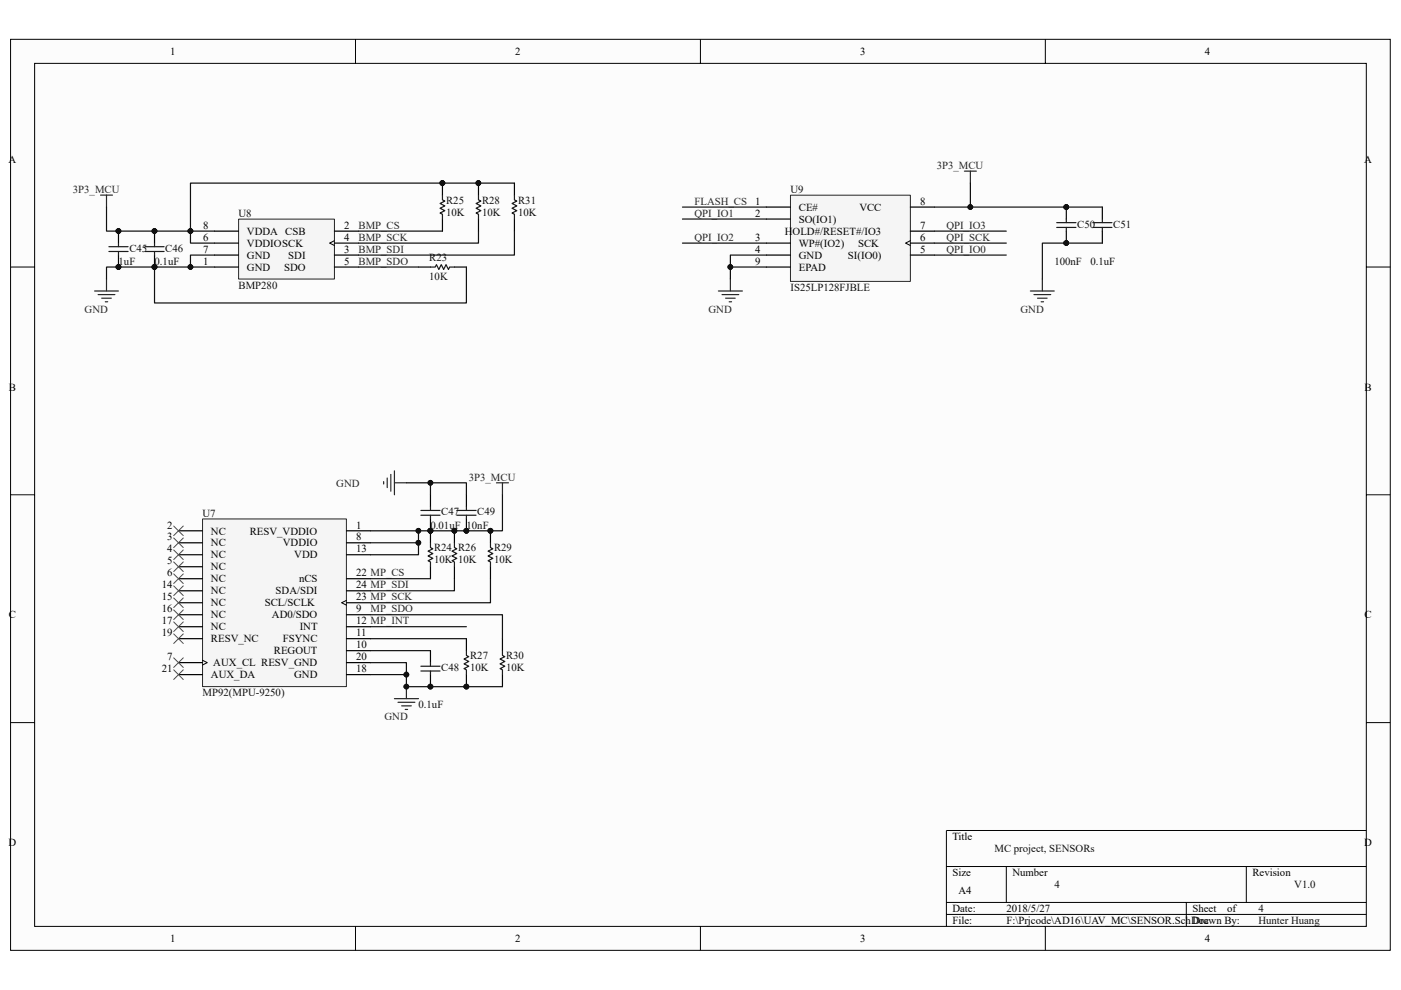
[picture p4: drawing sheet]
<svg xmlns="http://www.w3.org/2000/svg" width="297mm" height="210mm" viewBox="0 0 297 210" stroke-linecap="round" stroke-linejoin="round" font-family="sans-serif">
<path d="M2.3 8.4h292.5v193.2h-292.5z" fill="#fcfcfc"/>
<path d="M2.2 8.3h292.6v193.3h-292.6z" fill="none" stroke="#000" stroke-width=".21"/>
<path d="M7.4 13.5h282.3v183h-282.3z" fill="#fcfcfc"/>
<g fill="none" stroke="#000" stroke-width=".21">
<path d="M7.3 13.4h282.4v183.1h-282.4zM75.4 8.3v5.1M148.5 8.3v5.1M221.6 8.3v5.1M2.2 56.6h5.1M289.7 56.6h5.1M2.2 104.9h5.1M289.7 104.9h5.1M2.2 153.3h5.1M289.7 153.3h5.1M289.7 176.1h-89v20.4M75.4 196.5v5.1"/>
<path d="M148.5 196.5v5.1M200.7 183.8h89M200.7 191.4h89M200.7 194h89M213.4 183.8v7.6M221.6 196.5v5.1M251.5 191.4v5.1M264.2 183.8v7.6"/>
</g>
<g fill="none" stroke="#262626" stroke-width=".25">
<path d="M204.5 36.3h2.5M205.7 36.3v2.5M154.9 59.2v2.5M221 59.2v2.5M152.3 61.7h5.1M153.1 62.5h3.5M153.8 63.2h2.1M154.6 64h.5M218.5 61.7h5M219.2 62.5h3.6M220 63.2h2M220.7 64h.6"/>
<path d="M105.3 102.4h2.5M106.5 102.4v2.5M83.6 148.2h5.1M84.4 148.9h3.6M85.2 149.7h2M85.9 150.5h.5M86.2 145.6v2.6"/>
</g>
<g fill="none" stroke="#000" stroke-width=".25">
<path d="M25.1 49v2.6M25.1 54.1v2.5M32.8 49v2.6M32.8 54.1v2.5M226.1 43.9v2.6M226.1 49v2.6M233.7 43.9v2.6M233.7 49v2.6M91.3 104.9v2.6M91.3 110v2.6M98.9 104.9v2.6M98.9 110v2.6"/>
<path d="M98.9 135.5v2.5M106.5 135.5v2.5M98.9 143.1v2.5M106.5 143.1v2.5"/>
</g>
<g fill="#0e0e0e" stroke="#0e0e0e" stroke-width=".21">
<circle cx="226.1" cy="51.5" r=".49"/>
<circle cx="226.1" cy="43.9" r=".49"/>
<circle cx="25.1" cy="56.6" r=".49"/>
<circle cx="25.1" cy="49" r=".49"/>
<circle cx="32.7" cy="56.6" r=".5"/>
<circle cx="32.8" cy="49" r=".5"/>
<circle cx="86.2" cy="145.6" r=".49"/>
<circle cx="91.3" cy="112.6" r=".5"/>
<circle cx="98.9" cy="112.6" r=".49"/>
<circle cx="98.9" cy="145.6" r=".49"/>
</g>
<g fill="none" stroke="#1c1c1c" stroke-width=".25">
<path d="M23.1 53.3h4.1M23.1 52.3h4.1M25.1 51.6v.7M25.1 53.3v.8M30.7 53.3h4.1M30.7 52.3h4.1M32.8 51.6v.7M32.8 53.3v.8M224 47.2h4.1M224 48.2h4.1M226.1 46.5v.7M226.1 48.2v.8"/>
<path d="M231.7 47.2h4.1M231.7 48.2h4.1M233.7 46.5v.7M233.7 48.2v.8M89.2 108.3h4.1M89.2 109.3h4.1M91.3 107.5v.8M91.3 109.3v.7M96.9 109.3h4M96.9 108.3h4M98.9 107.5v.8M98.9 109.3v.7"/>
<path d="M98.9 138v1l.5 .3-1 .5 1 .5-1 .5 1 .5-1 .5 .5 .3v1M106.5 138v1l.5 .3-1 .5 1 .5-1 .5 1 .5-1 .5 .5 .3v1"/>
</g>
<path d="M43 110.1h30.4v35.5h-30.4z" fill="#f5f5f5"/>
<path d="M42.9 110.1h30.5v35.5h-30.5z" fill="none" stroke="#262626" stroke-width=".21"/>
<g fill="none" stroke="#000" stroke-width=".25">
<path d="M37.8 112.6h5.1M37.8 115.1h5.1M37.8 117.7h5.1M73.5 112.6h5M73.5 115.1h5M73.5 117.7h5M37.8 120.2h5.1M37.8 122.7h5.1M37.8 130.4h5.1M37.8 135.5h5.1M37.8 132.9h5.1M37.8 125.3h5.1"/>
<path d="M37.8 127.8h5.1M73.5 122.7h5M73.5 130.4h5M73.5 138h5M73.5 135.5h5M73.5 132.9h5M73.5 125.3h5M73.5 127.8h5M37.8 140.5h5.1M37.8 143.1h5.1M73.5 140.5h5M73.5 143.1h5"/>
</g>
<path d="M73.5 127.3l-1.1 .5 1.1 .6M42.9 140l1 .5-1 .6" fill="none" stroke="#000" stroke-width=".21"/>
<path d="M21.3 41.4h2.6M22.6 41.4v2.5M22.6 59.2v2.5M20 61.7h5.1M20.8 62.5h3.6M21.6 63.2h2M22.3 64h.5" fill="none" stroke="#262626" stroke-width=".25"/>
<path d="M50.6 46.5h20.3v12.7h-20.3z" fill="#f5f5f5"/>
<path d="M50.6 46.5h20.3v12.7h-20.3z" fill="none" stroke="#262626" stroke-width=".21"/>
<g fill="none" stroke="#000" stroke-width=".25">
<path d="M93.8 38.8v2.6M101.4 38.8v2.6M109.1 38.8v2.6M45.5 56.6h5.1M45.5 49h5.1M45.5 54.1h5.1M45.5 51.6h5.1M70.9 56.6h5.1M70.9 49h5.1M70.9 54.1h5.1M70.9 51.6h5.1M88.7 56.6h2.6"/>
<path d="M93.8 46.5v2.5M96.3 56.6h2.6M101.4 46.5v2.5M109.1 46.5v2.5M91.3 112.6v2.5M96.3 112.6v2.5M104 112.6v2.5M91.3 120.2v2.5M91.3 138v2.5M96.3 120.2v2.5M104 120.2v2.5M91.3 143.1v2.5"/>
</g>
<path d="M70.9 51.1l-1 .5 1 .5" fill="none" stroke="#000" stroke-width=".21"/>
<g fill="#0e0e0e" stroke="#0e0e0e" stroke-width=".21">
<circle cx="93.8" cy="38.8" r=".5"/>
<circle cx="101.4" cy="38.8" r=".49"/>
<circle cx="91.3" cy="145.6" r=".5"/>
<circle cx="96.3" cy="112.6" r=".49"/>
<circle cx="104" cy="112.6" r=".5"/>
<circle cx="91.3" cy="112.6" r=".5"/>
<circle cx="205.7" cy="43.9" r=".5"/>
<circle cx="226.1" cy="43.9" r=".49"/>
<circle cx="226.1" cy="51.5" r=".49"/>
<circle cx="154.8" cy="56.6" r=".49"/>
<circle cx="40.4" cy="56.6" r=".49"/>
<circle cx="32.7" cy="56.6" r=".5"/>
<circle cx="25.1" cy="56.6" r=".49"/>
<circle cx="40.4" cy="49" r=".49"/>
<circle cx="32.8" cy="49" r=".5"/>
<circle cx="25.1" cy="49" r=".49"/>
<circle cx="86.2" cy="143.1" r=".49"/>
<circle cx="86.2" cy="145.6" r=".49"/>
<circle cx="98.9" cy="145.6" r=".49"/>
<circle cx="88.7" cy="115.1" r=".49"/>
<circle cx="88.7" cy="112.6" r=".49"/>
<circle cx="98.9" cy="112.6" r=".49"/>
<circle cx="91.3" cy="102.4" r=".5"/>
</g>
<path d="M91.3 56.6h1l.2-.5 .5 1 .6-1 .5 1 .5-1 .5 1 .2-.5h1M93.8 41.4v1l.5 .3-1 .5 1 .5-1 .5 1 .5-1 .5 .5 .2v1.1M101.4 41.4v1l.6 .3-1.1 .5 1.1 .5-1.1 .5 1.1 .5-1.1 .5 .5 .2v1.1M109.1 41.4v1l.5 .3-1 .5 1 .5-1 .5 1 .5-1 .5 .5 .2v1.1M91.3 115.1v1l.5 .3-1 .5 1 .5-1 .5 1 .5-1 .5 .5 .3v1M96.3 115.1v1l.6 .3-1.1 .5 1.1 .5-1.1 .5 1.1 .5-1.1 .5 .5 .3v1M104 115.1v1l.5 .3-1 .5 1 .5-1 .5 1 .5-1 .5 .5 .3v1M89.2 141.3h4.1M89.2 142.3h4.1M91.3 140.5v.8M91.3 142.3v.8" fill="none" stroke="#1c1c1c" stroke-width=".25"/>
<g fill="none" stroke="#4c4c4c" stroke-width=".21">
<path d="M36.8 111.6l2.1 2M36.8 114.1l2.1 2M36.8 116.6l2.1 2.1M36.8 119.2l2.1 2M38.9 111.6l-2.1 2M38.9 114.1l-2.1 2M38.9 116.6l-2.1 2.1M38.9 119.2l-2.1 2M36.8 121.7l2.1 2.1M36.8 124.3l2.1 2M36.8 126.8l2.1 2.1M36.8 129.4l2.1 2"/>
<path d="M36.8 131.9l2.1 2M36.8 134.5l2.1 2M36.8 139.5l2.1 2.1M38.9 121.7l-2.1 2.1M38.9 124.3l-2.1 2M38.9 126.8l-2.1 2.1M38.9 129.4l-2.1 2M38.9 131.9l-2.1 2M38.9 134.5l-2.1 2M38.9 139.5l-2.1 2.1M36.8 142.1l2.1 2M38.9 142.1l-2.1 2"/>
</g>
<path d="M83.6 99.9v5M81.3 102.2v.5M82.1 101.4v2M82.9 100.6v3.6M83.6 102.4h2.6" fill="none" stroke="#262626" stroke-width=".25"/>
<g fill="none" stroke="#0e0e0e" stroke-width=".25">
<path d="M109.1 38.8h-68.7v12.8h5.1M205.7 38.8v5.1h-7.6M22.6 43.9v5.1h22.9M32.8 56.6v7.7h66.1v-7.7M45.5 56.6h-22.9v2.6M45.5 54.1h-5.1v2.5M76 49h17.8M76 56.6h12.7M101.4 49v2.6h-25.4M109.1 49v5.1h-33.1M144.7 43.9h17.8M144.7 46.5h17.8"/>
<path d="M144.7 51.6h17.8M154.9 56.6h7.6M198.1 51.6h15.3M198.1 54.1h15.3M198.1 49h15.3M205.7 43.9h28M233.7 51.6h-12.7v7.6M78.5 115.1h10.2M78.5 112.6h10.2M86.2 102.4h12.7v2.5M91.3 102.4v2.5M106.5 104.9v7.7h-17.8v5.1h-10.2"/>
<path d="M78.5 130.4h28v5.1M78.5 138h12.8M78.5 135.5h20.4M78.5 122.7h12.8M78.5 132.9h20.4M96.3 122.7v2.6h-17.8M104 122.7v5.1h-25.5M78.5 140.5h7.7v5.1h20.3M78.5 143.1h7.7"/>
</g>
<path d="M167.6 41.4h25.4v18.3h-25.4z" fill="#f5f5f5"/>
<path d="M167.6 41.4h25.4v18.3h-25.4z" fill="none" stroke="#262626" stroke-width=".21"/>
<path d="M162.5 43.9h5.1M162.5 46.5h5.1M162.5 51.6h5.1M162.5 54.1h5.1M162.5 56.6h5.1M193 43.9h5.1M193 51.6h5.1M193 54.1h5.1M193 49h5.1" fill="none" stroke="#000" stroke-width=".25"/>
<path d="M193 51.1l-1 .5 1 .5" fill="none" stroke="#000" stroke-width=".21"/>
<path d="M162.5 54.1h-7.6v5.1" fill="none" stroke="#0e0e0e" stroke-width=".25"/>
<circle cx="154.8" cy="56.6" r=".49" fill="#0e0e0e" stroke="#0e0e0e" stroke-width=".21"/>
<g font-size="2.3">
<text x="36.1" y="11.7">1</text>
<text x="109.2" y="11.7">2</text>
<text x="182.3" y="11.7">3</text>
<text x="255.5" y="11.7">4</text>
<text x="1.8" y="34.5">A</text>
<text x="289.2" y="34.5">A</text>
<text x="160.1" y="43.4">1</text>
<text x="160.1" y="46">2</text>
<text x="169.4" y="44.7">CE#</text>
<text x="169.4" y="47.2">SO(IO1)</text>
<text x="182.2" y="44.7">VCC</text>
<text x="195.1" y="43.4">8</text>
<text x="43.1" y="51.1">6</text>
<text x="43.1" y="53.6">7</text>
<text x="43.1" y="48.5">8</text>
<text x="52.4" y="52.3">VDDIOSCK</text>
<text x="52.4" y="49.8">VDDA CSB</text>
<text x="73" y="48.5">2</text>
<text x="73" y="51.1">4</text>
<text x="73" y="53.6">3</text>
<text x="160.1" y="51.1">3</text>
<text x="160.1" y="53.6">4</text>
<text x="166.4" y="49.8">HOLD#/RESET#/IO3</text>
<text x="169.4" y="52.3">WP#(IO2)</text>
<text x="181.9" y="52.3">SCK</text>
<text x="195.1" y="48.5">7</text>
<text x="195.1" y="53.6">5</text>
<text x="195.1" y="51.1">6</text>
<text x="43.1" y="56.2">1</text>
<text x="52.4" y="57.4">GND</text>
<text x="52.4" y="54.9">GND</text>
<text x="60.2" y="57.4">SDO</text>
<text x="61.1" y="54.9">SDI</text>
<text x="73" y="56.2">5</text>
<text x="160.1" y="56.2">9</text>
<text x="169.4" y="54.9">GND</text>
<text x="169.4" y="57.4">EPAD</text>
<text x="179.8" y="54.9">SI(IO0)</text>
<text x="1.9" y="82.8">B</text>
<text x="289.3" y="82.8">B</text>
<text x="35.4" y="112.1">2</text>
<text x="44.7" y="113.4">NC</text>
<text x="52.9" y="113.4">RESV_VDDIO</text>
<text x="75.5" y="112.1">1</text>
<text x="35.4" y="114.6">3</text>
<text x="35.4" y="117.2">4</text>
<text x="35.4" y="119.7">5</text>
<text x="44.7" y="115.9">NC</text>
<text x="44.7" y="118.4">NC</text>
<text x="60" y="115.9">VDDIO</text>
<text x="62.4" y="118.4">VDD</text>
<text x="75.5" y="114.6">8</text>
<text x="75.5" y="117.2">13</text>
<text x="34.3" y="124.8">14</text>
<text x="35.4" y="122.3">6</text>
<text x="44.7" y="121">NC</text>
<text x="44.7" y="123.5">NC</text>
<text x="63.4" y="123.5">nCS</text>
<text x="75.5" y="122.3">22 MP_CS</text>
<text x="75.5" y="124.8">24 MP_SDI</text>
<text x="1.9" y="131.2">C</text>
<text x="34.3" y="127.4">15</text>
<text x="34.3" y="129.9">16</text>
<text x="44.7" y="126.1">NC</text>
<text x="44.7" y="128.6">NC</text>
<text x="44.7" y="131.2">NC</text>
<text x="56.1" y="128.6">SCL/SCLK</text>
<text x="57.7" y="131.2">AD0/SDO</text>
<text x="58.4" y="126.1">SDA/SDI</text>
<text x="75.5" y="129.9">9</text>
<text x="75.5" y="127.4">23 MP_SCK</text>
<text x="289.3" y="131.2">C</text>
<text x="34.3" y="132.4">17</text>
<text x="34.3" y="135">19</text>
<text x="44.7" y="133.7">NC</text>
<text x="44.7" y="136.2">RESV_NC</text>
<text x="60" y="136.2">FSYNC</text>
<text x="63.5" y="133.7">INT</text>
<text x="75.5" y="135">11</text>
<text x="75.5" y="137.5">10</text>
<text x="75.5" y="132.4">12 MP_INT</text>
<text x="34.3" y="142.6">21</text>
<text x="35.4" y="140.1">7</text>
<text x="44.7" y="143.9">AUX_DA</text>
<text x="45.2" y="141.3">AUX_CL RESV_GND</text>
<text x="58.1" y="138.8">REGOUT</text>
<text x="62.4" y="143.9">GND</text>
<text x="75.5" y="140.1">20</text>
<text x="75.5" y="142.6">18</text>
<text x="1.8" y="179.5">D</text>
<text x="201.9" y="178.2">Title</text>
<text x="289.2" y="179.5">D</text>
<text x="201.9" y="185.8">Size</text>
<text x="214.6" y="185.8">Number</text>
<text x="265.5" y="185.8">Revision</text>
<text x="203.2" y="189.7">A4</text>
<text x="201.9" y="193.5">Date:</text>
<text x="201.9" y="196">File:</text>
<text x="213.4" y="193.5">2018/5/27</text>
<text x="213.4" y="196">F:\Prjcode\AD16\UAV_MC\SENSOR.SchDoc</text>
<text x="252.8" y="196">Drawn By:</text>
<text x="252.8" y="193.5">Sheet</text>
<text x="260.2" y="193.5">of</text>
<text x="36.1" y="199.8">1</text>
<text x="109.2" y="199.8">2</text>
<text x="182.3" y="199.8">3</text>
<text x="255.5" y="199.8">4</text>
</g>
<g font-size="2.3" fill="#262626">
<text x="198.6" y="35.8">3P3_MCU</text>
<text x="15.4" y="40.9">3P3_MCU</text>
<text x="147.2" y="43.4">FLASH_CS</text>
<text x="147.2" y="46">QPI_IO1</text>
<text x="76" y="48.5">BMP_CS</text>
<text x="76" y="53.6">BMP_SDI</text>
<text x="76" y="51.1">BMP_SCK</text>
<text x="147.2" y="51.1">QPI_IO2</text>
<text x="200.7" y="48.5">QPI_IO3</text>
<text x="200.7" y="51.1">QPI_SCK</text>
<text x="200.7" y="53.6">QPI_IO0</text>
<text x="76" y="56.2">BMP_SDO</text>
<text x="17.9" y="66.3">GND</text>
<text x="150.2" y="66.3">GND</text>
<text x="216.4" y="66.3">GND</text>
<text x="99.4" y="101.9">3P3_MCU</text>
<text x="71.3" y="103.2">GND</text>
<text x="78.5" y="129.9">MP_SDO</text>
<text x="81.5" y="152.8">GND</text>
</g>
<g font-size="2.3" fill="#0e0e0e">
<text x="167.6" y="40.9">U9</text>
<text x="50.6" y="46">U8</text>
<text x="94.6" y="43.2">R25</text>
<text x="94.6" y="45.7">10K</text>
<text x="102.2" y="43.2">R28</text>
<text x="102.2" y="45.7">10K</text>
<text x="109.9" y="43.2">R31</text>
<text x="109.9" y="45.7">10K</text>
<text x="27.4" y="53.4">C45</text>
<text x="35" y="53.4">C46</text>
<text x="228.4" y="48.3">C50</text>
<text x="236" y="48.3">C51</text>
<text x="25.1" y="56.2">1uF</text>
<text x="32.8" y="56.2">0.1uF</text>
<text x="91" y="55.4">R23</text>
<text x="91" y="59.5">10K</text>
<text x="223.6" y="56.2">100nF</text>
<text x="231.2" y="56.2">0.1uF</text>
<text x="50.6" y="61.2">BMP280</text>
<text x="167.6" y="61.7">IS25LP128FJBLE</text>
<text x="42.9" y="109.6">U7</text>
<text x="91.3" y="112.1">0.01uF</text>
<text x="93.6" y="109.3">C47</text>
<text x="98.9" y="112.1">10nF</text>
<text x="101.2" y="109.3">C49</text>
<text x="92" y="116.9">R24 R26</text>
<text x="92" y="119.5">10K 10K</text>
<text x="104.8" y="116.9">R29</text>
<text x="104.8" y="119.5">10K</text>
<text x="93.6" y="142.3">C48</text>
<text x="99.7" y="139.8">R27</text>
<text x="99.7" y="142.3">10K</text>
<text x="107.3" y="139.8">R30</text>
<text x="107.3" y="142.3">10K</text>
<text x="42.9" y="147.7">MP92(MPU-9250)</text>
<text x="88.7" y="150.2">0.1uF</text>
<text x="210.8" y="180.7">MC project, SENSORs</text>
<text x="223.6" y="188.4">4</text>
<text x="274.4" y="188.4">V1.0</text>
<text x="266.8" y="196">Hunter Huang</text>
<text x="266.8" y="193.5">4</text>
</g>
</svg>
